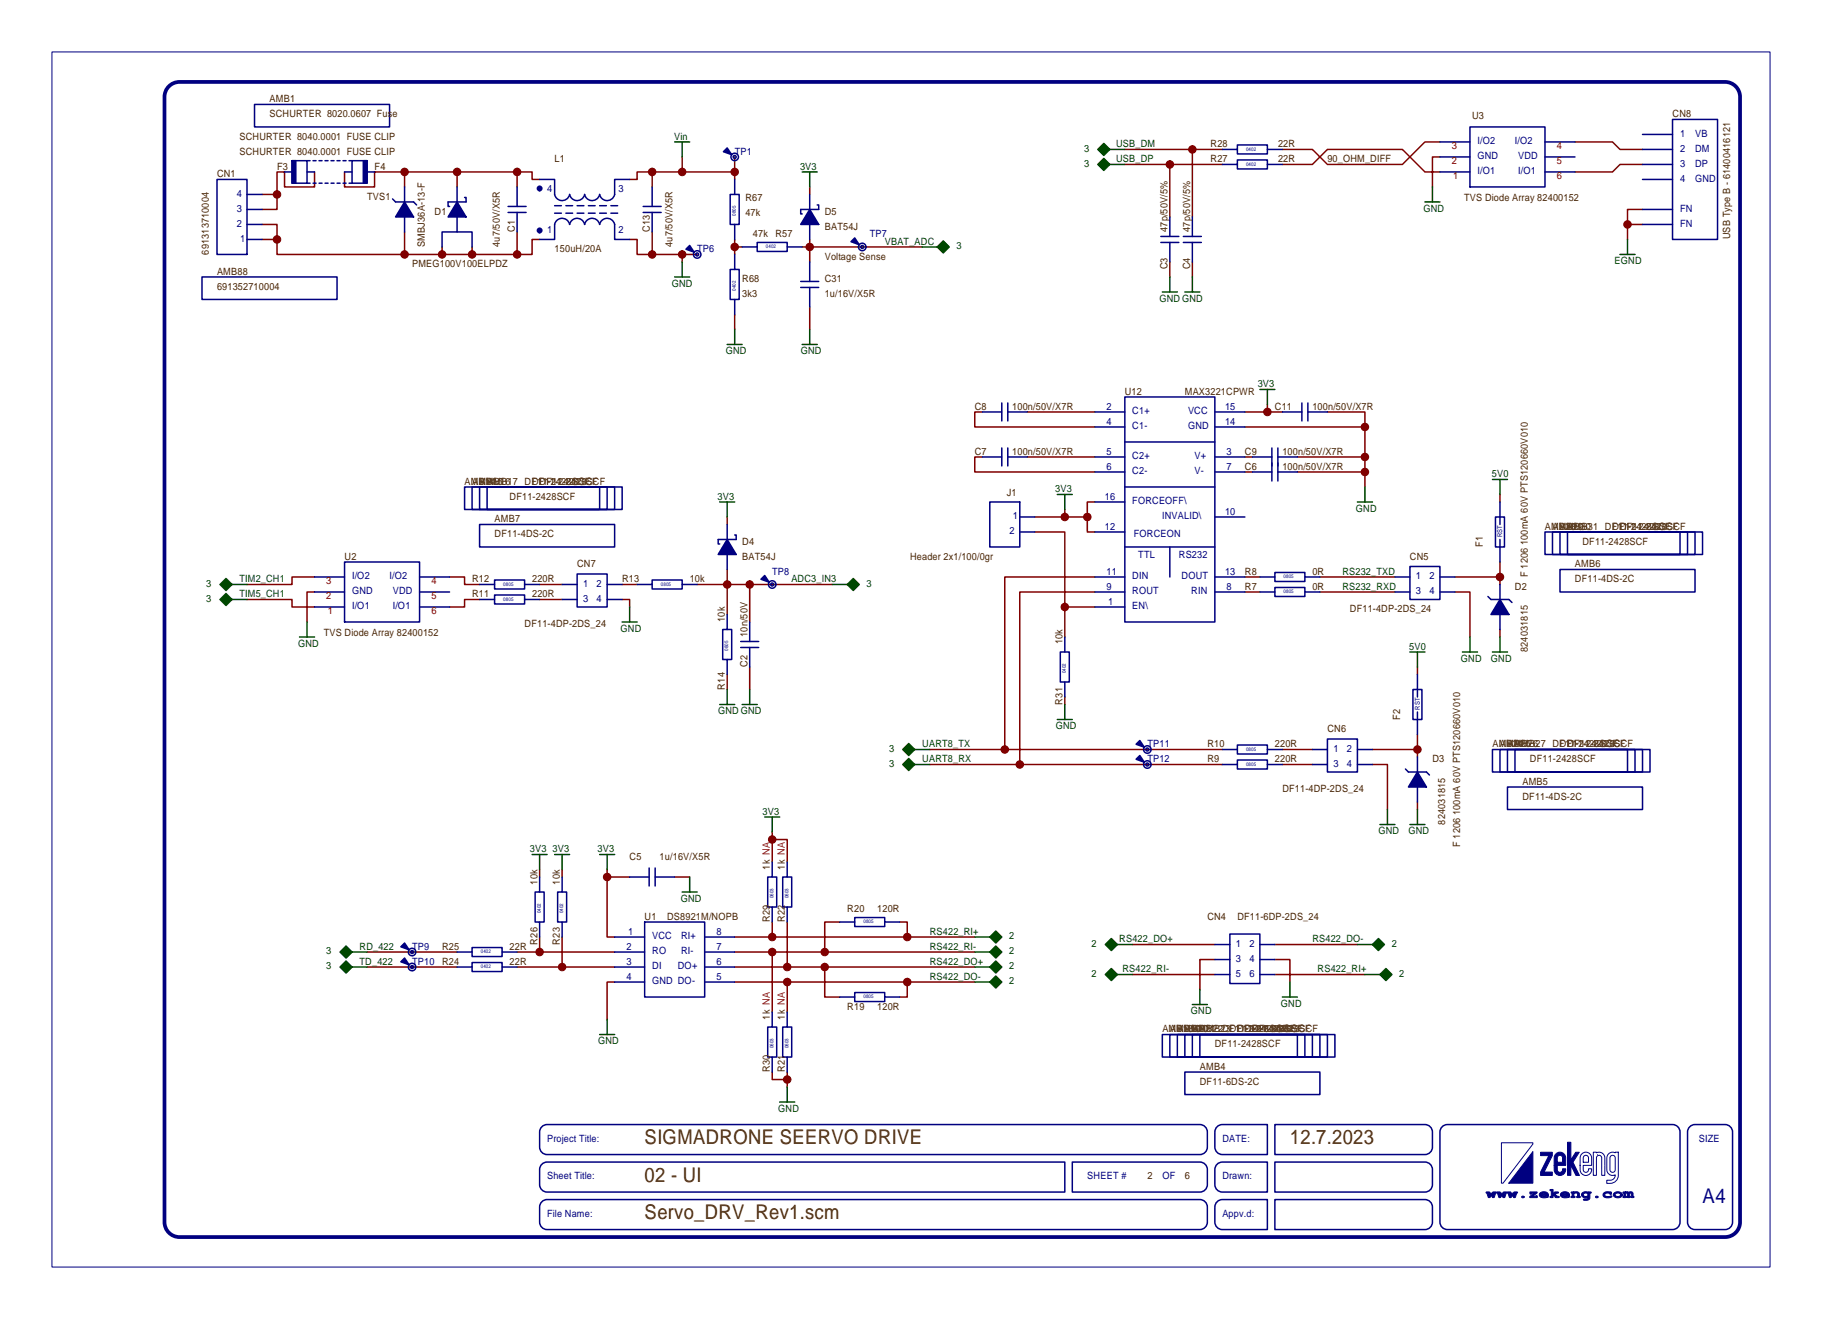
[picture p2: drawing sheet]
<svg xmlns="http://www.w3.org/2000/svg" width="308mm" height="223mm" viewBox="0 0 308 223" stroke-linecap="round" stroke-linejoin="round" font-family="sans-serif">
<g fill="none" stroke="#800000" stroke-width=".25">
<path d="M44.4 38h2.5v2.5M44.4 32.9h2.5M46.9 32.9v2.6h-2.5M53.2 29.1v2.6h-5v-2.6h-1.3v3.8M58.3 29.1v2.6h5.1v-2.6h5.1M68.5 29.1h19M68.5 29.1v2.6M68.5 39.3v3.8M77.4 29.1v2.6M87.5 29.1h2.6v1.3h1.2M87.5 29.1v2.6M87.5 39.3v3.8"/>
<path d="M110.4 29.1h-2.5v1.3h-1.3M110.4 29.1h5.1M110.4 29.1v2.6M110.4 39.3v3.8M115.5 29.1h8.9v1.3M115.5 26.6v2.5M124.4 26.6v2.5M137.1 31.7v1.2M190.4 27.8h16.5M190.4 25.3h16.5M198 27.8v8.9M201.8 25.3v11.4"/>
<path d="M217.1 27.8h5.1l2.5-2.5h12.7l3.8 3.8h2.5M243.7 24h-2.5l-3.8 3.8h-12.7l-2.5-2.5h-5.1M243.7 26.6h-1.2v5.1M266.6 24h6.4l1.2 1.3h3.8M275.5 38v2.5M278 35.5h-2.5v2.5h2.5M278 27.8h-3.8l-1.2 1.3h-6.4M44.4 40.5h2.5M46.9 40.5v2.6h21.6M68.5 43.1h19M74.8 41.8v1.3M79.9 41.8v1.3"/>
<path d="M91.3 40.5h-1.2v2.6h-2.6M106.6 40.5h1.3v2.6h2.5M110.4 43.1h5.1v1.3M115.5 43.1h2.5M124.4 40.5v2.6M124.4 53.2v2.6M124.4 41.8h1.2M135.8 41.8h1.3v2.6M137.1 40.5v1.3h19M137.1 52v3.8M198 44.4v2.5M201.8 44.4v2.5"/>
<path d="M166.3 69.8h-1.3v2.5h20.3M166.3 77.4h-1.3v2.5h20.3M173.9 77.4h11.4M173.9 69.8h11.4M210.7 69.8h6.4M210.7 79.9h1.3M210.7 77.4h1.3M210.7 72.3h20.3M214.5 68.5v1.3M219.6 79.9h11.4M219.6 77.4h11.4M224.7 69.8h6.3v2.5"/>
<path d="M231 72.3v10.2M53.2 97.7h-3.8v1.3h-7.6M76.1 97.7h2.5v1.3h2.6M91.3 99h3.9M105.3 99h2.6M118 99h5.1v5M123.1 87.5v1.3M123.1 96.4v2.6h17.8M126.9 99v6.3M175.2 90.1h5v12.7M175.2 87.5h8.9M180.2 86.3v1.2"/>
<path d="M184.1 87.5v2.6h1.2M185.3 85h-1.2v2.5M185.3 97.7h-15.2v29.2M210.7 97.7h2.6M223.4 97.7h12.7M246.3 97.7h7.6M253.9 83.7v1.3M253.9 95.2v3.8M41.8 101.5h7.6v1.3h3.8M53.2 100.2h-1.2v5.1M81.2 101.5h-2.6v1.3h-2.5M91.3 101.5h3.9"/>
<path d="M105.3 101.5h1.3v1.3M123.1 114.2v2.5M126.9 112.9v3.8M180.2 102.8v5.1M180.2 118v1.3M180.2 102.8h5.1M185.3 100.2h-12.7v29.2M210.7 100.2h2.6M223.4 100.2h12.7M239.9 112.9v1.3M246.3 100.2h2.5v7.7M253.9 106.6v1.3"/>
<path d="M157.4 126.9h12.7M157.4 129.4h49.5M170.1 126.9h36.8M217.1 126.9h5.1M217.1 129.4h5.1M232.3 129.4h2.6v7.7M232.3 126.9h7.6M239.9 124.4v3.8M239.9 135.8v1.3M91.3 147.2v1.3M91.3 158.7v2.5M95.2 147.2v1.3"/>
<path d="M95.2 158.7v5M102.8 148.5v10.2h1.2M102.8 148.5h3.8M102.8 147.2v1.3M114.2 148.5h2.5M124.4 158.7h40.6M130.7 142.1h2.6v3.9M130.7 140.9v5.1M130.7 156.1v2.6M133.3 156.1v7.6M142.1 156.1h-2.5v5.1M152.3 156.1h1.3v2.6"/>
<path d="M191.7 159.9h13.9M215.8 159.9h14M62.1 161.2h15.3M62.1 163.7h15.3M87.5 161.2h16.5M87.5 163.7h16.5M104 166.3h-1.2v6.3M124.4 161.2h40.6M124.4 163.7h40.6M124.4 166.3h40.6M130.7 161.2v10.2M133.3 166.3v5.1"/>
<path d="M139.6 163.7v5.1h2.5M153.6 166.3v2.5h-1.3M191.7 165h13.9M205.6 162.5h-2.5v5M215.8 162.5h2.5v3.8M215.8 165h15.2M130.7 181.5v1.3h2.6M133.3 181.5v2.6"/>
</g>
<path d="M8.8 8.8h290.8v205.7h-290.8zM254.1 193.5h5.4v.2l-5.1 6.6h-.3zM267.8 195.4a.97 .97 0 0 1 1-.2 .97 .97 0 0 1 .6 .9v1.2h-1.4v.7a.46 .46 0 0 0 .5 .5 .46 .46 0 0 0 .4-.6h.5a.98 .98 0 0 1-.9 1.1 .98 .98 0 0 1-1-1v-1.9zM268.2 195.7a.45 .45 0 0 1 .7 .4v.7h-.9v-.7zM269.7 195.1h.5v.1a.97 .97 0 0 1 1.5 .9v2.9h-.6v-2.9a.45 .45 0 0 0-.4-.5 .45 .45 0 0 0-.5 .5v2.9h-.5zM270.4 195.5h.1M272.3 195.4a.97 .97 0 0 1 1.1-.2v-.1h.5v3.9a1.51 1.51 0 0 1-1.9 1.4v-.6a1.05 1.05 0 0 0 1.4-.8v-.1a.97 .97 0 0 1-1.4-.9v-1.9zM272.7 195.7a.45 .45 0 0 1 .7 .4v1.9a.48 .48 0 0 1-.6 .5 .48 .48 0 0 1-.3-.7v-1.7z" fill="none" stroke="#000080" stroke-width=".17"/>
<g fill="#000080" stroke="#000080" stroke-width=".17">
<path d="M259.5 195v5.3h-4.1z"/>
<path d="M251.5 201.9l.6-.1 .1 .2h-.2l.1 .3 .2-.2 .2-.1 .2 .4 .1-.4-.1-.1h.6l-.4 .8-.2 .1-.3-.4-.2 .3-.2 .1z" fill-rule="evenodd"/>
<path d="M253.3 201.9l.6-.1 .1 .2h-.2l.1 .3 .2-.2 .2-.1 .2 .4 .1-.4-.2-.1 .6-.1 .1 .2-.2 .3a.36 .36 0 0 1-.1 .3 .36 .36 0 0 1-.4 .1l-.2-.3a.3 .3 0 0 1-.2 .3 .3 .3 0 0 1-.3-.1z" fill-rule="evenodd"/>
<path d="M255.1 201.9l.6-.1v.2h-.1l.1 .3 .1-.2 .3-.1 .2 .4 .1-.4-.2-.1h.7l-.4 .8-.3 .1-.2-.4a.3 .3 0 0 1-.2 .3 .3 .3 0 0 1-.4-.2z" fill-rule="evenodd"/>
<path d="M259 201.8h1.2l-.1 .2-.7 .6 .7-.2 .1 .4-1.3-.1 .1-.1 .7-.6h-.4l-.3 .2z" fill-rule="evenodd"/>
<path d="M260.6 202a.85 .85 0 0 1 1.5 .4h-1.2l.3 .2 .8-.1 .1 .2a1.11 1.11 0 0 1-1.5-.4zM261 202.1l-.1 .1h.9l-.4-.2z" fill-rule="evenodd"/>
<path d="M262.4 201.4h.5v.7l.3-.3 .6 .1-.1 .1-.5 .2 .7 .4v.1l-.6 .1v-.2l-.4-.2v.4l-.5-.1 .2-.2v-.9h-.2z" fill-rule="evenodd"/>
<path d="M264.2 202a.85 .85 0 0 1 1.5 .4h-1.2l.3 .2 .8-.1 .1 .2a1.11 1.11 0 0 1-1.6-.4zM264.5 202.1v.1h.8l-.3-.2z" fill-rule="evenodd"/>
<path d="M266 201.8h.7a.49 .49 0 0 1 .6 .4v.3l.2 .1a.37 .37 0 0 1-.6 0l.1-.1v-.3a.33 .33 0 0 0-.3-.2 .33 .33 0 0 0-.3 .2v.3l.2 .2h-.7l.2-.2v-.4z" fill-rule="evenodd"/>
<path d="M267.9 202l.4-.2 1 .1-.2 .2v.7a.66 .66 0 0 1-1.1 .3l.7-.1 .1-.3a.69 .69 0 0 1-.7 .1 .69 .69 0 0 1-.4-.7zM268.1 202.1a.35 .35 0 0 0 .3 .5 .35 .35 0 0 0 .3-.5l-.2-.1z" fill-rule="evenodd"/>
<path d="M271.4 202l.4-.2h.5a.34 .34 0 0 1 .4 0 .34 .34 0 0 1 .1 .4h-.2a.49 .49 0 0 0-.5-.2 .49 .49 0 0 0-.4 .4l.3 .2 .9-.1a.95 .95 0 0 1-1.6-.2z" fill-rule="evenodd"/>
<path d="M273.3 202a.81 .81 0 0 1 1.3 .4 .84 .84 0 0 1-.8 .4 .84 .84 0 0 1-.7-.6zM273.4 202.2a.44 .44 0 0 0 .5 .4 .44 .44 0 0 0 .4-.4 .59 .59 0 0 0-.9 0z" fill-rule="evenodd"/>
<path d="M274.7 201.9l1.1-.1a.42 .42 0 0 1 .6 .3v.4l.2 .1-.1 .2h-.4v-.8l-.3 .1v.4l.2 .2-.5 .1-.1-.8-.2 .1v.4l.1 .1a.36 .36 0 0 1-.6 0h.2v-.5z" fill-rule="evenodd"/>
<path d="M265.3 193.4h.6v3l.8-1.3h.6l-1 1.7 1.1 2.2h-.6l-.9-1.7v1.7h-.6z" fill-rule="evenodd"/>
<path d="M263.4 195.4a.97 .97 0 0 1 1-.2 .97 .97 0 0 1 .6 .9v1.2h-1.4v.7a.46 .46 0 0 0 .5 .5 .46 .46 0 0 0 .4-.6h.5a.98 .98 0 0 1-.9 1.1 .98 .98 0 0 1-1-1v-1.9zM263.8 195.7l-.2 .4v.7h.9v-.7a.45 .45 0 0 0-.7-.4z" fill-rule="evenodd"/>
<path d="M260.8 195.1h2v.6l-1.4 2.7h1.4v.6h-2v-.6l1.4-2.7h-1.4z" fill-rule="evenodd"/>
<circle cx="257.8" cy="202.7" r=".19"/>
<circle cx="270.3" cy="202.7" r=".19"/>
</g>
<g fill="#800000" stroke="#800000" stroke-width=".17">
<circle cx="172.6" cy="129.4" r=".64"/>
<circle cx="239.9" cy="126.9" r=".64"/>
<circle cx="253.9" cy="97.7" r=".64"/>
<circle cx="201.8" cy="25.3" r=".64"/>
<circle cx="184.1" cy="87.5" r=".64"/>
<circle cx="198" cy="27.8" r=".64"/>
<circle cx="275.5" cy="38" r=".64"/>
<circle cx="180.2" cy="102.8" r=".64"/>
<circle cx="180.2" cy="87.5" r=".64"/>
<circle cx="170.1" cy="126.9" r=".64"/>
<circle cx="214.5" cy="69.8" r=".64"/>
<circle cx="231" cy="72.3" r=".64"/>
<circle cx="231" cy="77.4" r=".64"/>
<circle cx="231" cy="79.9" r=".64"/>
<circle cx="133.3" cy="182.8" r=".64"/>
<circle cx="110.4" cy="43.1" r=".64"/>
<circle cx="130.7" cy="142.1" r=".64"/>
<circle cx="137.1" cy="41.8" r=".64"/>
<circle cx="115.5" cy="29.1" r=".64"/>
<circle cx="68.5" cy="43.1" r=".64"/>
<circle cx="68.5" cy="29.1" r=".64"/>
<circle cx="87.5" cy="29.1" r=".64"/>
<circle cx="77.4" cy="29.1" r=".64"/>
<circle cx="74.8" cy="43.1" r=".64"/>
<circle cx="87.5" cy="43.1" r=".64"/>
<circle cx="79.9" cy="43.1" r=".64"/>
<circle cx="46.9" cy="40.5" r=".64"/>
<circle cx="46.9" cy="32.9" r=".64"/>
<circle cx="124.4" cy="41.8" r=".64"/>
<circle cx="110.4" cy="29.1" r=".64"/>
<circle cx="102.8" cy="148.5" r=".64"/>
<circle cx="153.6" cy="166.3" r=".64"/>
<circle cx="153.6" cy="158.7" r=".64"/>
<circle cx="130.7" cy="161.2" r=".64"/>
<circle cx="133.3" cy="163.7" r=".64"/>
<circle cx="95.2" cy="163.7" r=".64"/>
<circle cx="91.3" cy="161.2" r=".64"/>
<circle cx="139.6" cy="161.2" r=".64"/>
<circle cx="139.6" cy="163.7" r=".64"/>
<circle cx="133.3" cy="166.3" r=".64"/>
<circle cx="130.7" cy="158.7" r=".64"/>
<circle cx="126.9" cy="99" r=".64"/>
<circle cx="123.1" cy="99" r=".64"/>
<circle cx="124.4" cy="29.1" r=".64"/>
<circle cx="115.5" cy="43.1" r=".64"/>
</g>
<path d="M28.8 14.4l1-.5h.6h261.6a2.54 2.54 0 0 1 2.5 2.5v190.5a2.54 2.54 0 0 1-2.5 2.6h-261.6a2.54 2.54 0 0 1-2.6-2.6v-190.5a2.54 2.54 0 0 1 1-2z" fill="none" stroke="#000080" stroke-width=".63"/>
<g fill="none" stroke="#000080" stroke-width=".25">
<path d="M43.1 17.7h22.8v3.8h-22.8zM36.7 30.4h5.1v12.7h-5.1zM41.8 35.5h2.6M41.8 38h2.6M41.8 32.9h2.6M48.2 29.1h1.2M49.4 27.2h2.6v3.8h-2.6zM52 29.1h1.2M58.3 29.1h1.3M59.6 27.2h2.5v3.8h-2.5zM62.1 29.1h1.3M66.5 33.7l.5 .5h3l.5 .5"/>
<path d="M68.5 31.7v2.5M68.5 36.7v2.6M77.4 36.7v2.6h-2.6v2.5M77.4 39.3h2.5v2.5M77.4 31.7v2.5M78.6 33.4h.3v.8h-3.1v.8h.3M86 35h3.1M86 36h3.1M87.5 31.7v3.3M87.5 36v3.3M91.3 30.4h2.6v2.5a1.3 1.3 0 0 0 1.3 1.1 1.3 1.3 0 0 0 1.2-1.1 1.3 1.3 0 0 0 1.3 1.1 1.3 1.3 0 0 0 1.3-1.1 1.3 1.3 0 0 0 1.2 1.1 1.3 1.3 0 0 0 1.3-1.1 1.3 1.3 0 0 0 1.3 1.1 1.3 1.3 0 0 0 1.2-1.1v-2.5h2.6M93.9 36.1h1.1"/>
<path d="M93.9 34.8h1.1M95.8 36.1h1.1M95.8 34.8h1.1M97.7 36.1h1.1M97.7 34.8h1.1M99.6 36.1h1.1M99.6 34.8h1.1M101.5 36.1h1.1M101.5 34.8h1.1M103.4 36.1h1.2M103.4 34.8h1.2M108.9 35h3"/>
<path d="M108.9 36h3M110.4 31.7v3.3M110.4 36v3.3M124.4 30.4v2.5h-.8v5.1h.8v2.5M124.4 32.9h.7v5.1h-.7M137.1 32.9v2.6M137.1 38v2.5M138.3 34.7h.3v.8h-3.1v.7h.3M198 36.7v3.3M201.8 36.7v3.3M206.9 27.8h2.6v-.7h5v.7h2.6M206.9 25.3h2.6v-.8h5v.8h2.6"/>
<path d="M209.5 27.8v.8h5v-.8M209.5 25.3v.8h5v-.8M243.7 29.1h5.1M243.7 26.6h5.1M243.7 24h5.1M248.8 21.5h12.7v10.2h-12.7zM261.5 29.1h5.1M261.5 26.6h5.1M261.5 24h5.1M278 22.8h5.1M278 25.3h5.1M278 27.8h5.1"/>
<path d="M278 30.4h5.1M278 35.5h5.1M278 38h5.1M283.1 20.2h7.6v20.3h-7.6zM34.2 46.9h22.9v3.8h-22.9zM41.8 40.5h2.6M91.3 40.5h2.6v-2.5a1.3 1.3 0 0 1 1.3-1 1.3 1.3 0 0 1 1.2 1 1.3 1.3 0 0 1 1.3-1 1.3 1.3 0 0 1 1.3 1 1.3 1.3 0 0 1 1.2-1 1.3 1.3 0 0 1 1.3 1 1.3 1.3 0 0 1 1.3-1 1.3 1.3 0 0 1 1.2 1v2.5h2.6M124.4 43.1v2.5h.7v5.1h-.7v2.5M124.4 45.6h-.8v5.1h.8M125.6 41.8h2.6v-.7h5.1v.7h2.5M128.2 41.8v.8h5.1v-.8M135.5 47.7h3.1"/>
<path d="M135.5 48.7h3.1M137.1 44.4v3.3M137.1 48.7v3.3M196.5 40h3M196.5 41.1h3M198 41.1v3.3M200.3 40h3.1M200.3 41.1h3.1M201.8 41.1v3.3M166.3 77.4h3.3M166.3 69.8h3.3M169.6 68.2v3.1"/>
<path d="M169.6 75.8v3.1M170.6 77.4h3.3M170.6 68.2v3.1M170.6 75.8v3.1M170.6 69.8h3.3M185.3 77.4h5.1M185.3 69.8h5.1M185.3 79.9h5.1M185.3 72.3h5.1M190.4 67.2h15.2v38.1h-15.2zM190.4 74.8h15.2M205.6 77.4h5.1"/>
<path d="M205.6 69.8h5.1M205.6 79.9h5.1M205.6 72.3h5.1M212 77.4h3.3M212 79.9h3.3M215.3 75.8v5.6M216.3 77.4h3.3M216.3 79.9h3.3M216.3 75.8v5.6M217.1 69.8h3.3M220.4 68.2v3.1M221.4 69.8h3.3"/>
<path d="M221.4 68.2v3.1M53.2 97.7h5.1M58.3 95.2h12.7v10.1h-12.7zM71 97.7h5.1M78.6 82.5h22.9v3.8h-22.9zM79.9 82.5h22.9v3.8h-22.9zM81.2 88.8h22.8v3.8h-22.8zM81.2 82.5h22.8v3.8h-22.8zM81.2 99h2.5v-.8h5.1v.8h2.5M82.5 82.5h22.8v3.8h-22.8zM83.7 99v.7h5.1v-.7M95.2 99h2.5"/>
<path d="M97.7 97.2h5.1v5.6h-5.1zM102.8 99h2.5M107.9 99h2.5v-.8h5.1v.8h2.5M110.4 99v.7h5.1v-.7M123.1 88.8v2.5M123.1 93.9v2.5M124.4 90.6h.2v.7h-3v.8h.2M167.5 85h5.1v7.6h-5.1zM172.6 87.5h2.6M172.6 90.1h2.6M185.3 97.7h5.1M185.3 90.1h5.1"/>
<path d="M185.3 85h5.1M190.4 92.6h15.2M190.4 82.5h15.2M198 92.6v5.1M205.6 97.7h5.1M205.6 87.5h5.1M213.3 97.7h2.5v-.8h5.1v.8h2.5M215.8 97.7v.8h5.1v-.8M236.1 97.7h2.6M238.7 95.9h5v5.6h-5zM243.7 97.7h2.6M253.9 85v2.5h-.8v5.1h.8v2.6"/>
<path d="M253.9 88.8v-1.3h.8v5.1h-.8v-1.3M253.9 99v2.5M261.5 90.1h22.9v3.8h-22.9zM262.8 90.1h22.9v3.8h-22.9zM264.1 96.4h22.8v3.8h-22.8zM264.1 90.1h22.8v3.8h-22.8zM265.3 90.1h22.9v3.8h-22.9zM53.2 100.2h5.1M53.2 102.8h5.1M71 100.2h5.1M71 102.8h5.1M81.2 101.5h2.5v-.8h5.1v.8h2.5"/>
<path d="M83.7 101.5v.8h5.1v-.8M95.2 101.5h2.5M102.8 101.5h2.5M123.1 104v2.6h-.8v5.1h.8v2.5M123.1 106.6h.8v5.1h-.8M125.4 109.6h3M125.4 108.6h3M126.9 105.3v3.3M126.9 109.6v3.3M180.2 107.9v2.5h-.7v5.1h.7v2.5M180.2 110.4h.8v5.1h-.8M185.3 100.2h5.1"/>
<path d="M185.3 102.8h5.1M205.6 100.2h5.1M213.3 100.2h2.5v-.7h5.1v.7h2.5M215.8 100.2v.8h5.1v-.8M236.1 100.2h2.6M239.9 114.2v2.5h-.7v5.1h.7v2.6M239.9 118v-1.3h.8v5.1h-.8v-1.2M243.7 100.2h2.6M251.9 101l.5 .5h3l.5 .5M253.9 104v2.6M206.9 126.9h2.6v-.8h5v.8h2.6M206.9 129.4h2.6v-.7h5v.7h2.6"/>
<path d="M209.5 126.9v.8h5v-.8M209.5 129.4v.8h5v-.8M222.2 126.9h2.5M222.2 129.4h2.5M224.7 125.1h5.1v5.6h-5.1zM229.8 126.9h2.5M229.8 129.4h2.5M237.9 130.2l.5 .5h3.1l.5 .5M239.9 128.2v2.5M239.9 133.3v2.5M252.6 126.9h22.9v3.8h-22.9zM253.9 126.9h22.9v3.8h-22.9z"/>
<path d="M255.2 133.3h22.8v3.8h-22.8zM255.2 126.9h22.8v3.8h-22.8zM256.4 126.9h22.9v3.8h-22.9zM91.3 148.5v2.5h-.7v5.1h.7v2.6M91.3 151h.8v5.1h-.8M95.2 148.5v2.5h-.8v5.1h.8v2.6M95.2 151h.7v5.1h-.7M104 158.7h5.1M106.6 148.5h3.3M109.1 156.1h10.2v12.7h-10.2zM109.9 147v3M110.9 148.5h3.3"/>
<path d="M110.9 147v3M119.3 158.7h5.1M130.7 146v2.5h-.7v5.1h.7v2.5M130.7 148.5h.8v5.1h-.8M133.3 146v2.5h-.8v5.1h.8v2.5M133.3 148.5h.7v5.1h-.7M142.1 156.1h2.6v-.7h5.1v.7h2.5M144.7 156.1v.8h5.1v-.8M205.6 159.9h2.6M208.2 158.1h5.1v8.4h-5.1zM213.3 159.9h2.5M77.4 163.7h2.5v-.7h5.1v.7h2.5"/>
<path d="M77.4 161.2h2.5v-.8h5.1v.8h2.5M79.9 163.7v.8h5.1v-.8M79.9 161.2v.8h5.1v-.8M104 161.2h5.1M104 166.3h5.1M104 163.7h5.1M119.3 161.2h5.1M119.3 166.3h5.1M119.3 163.7h5.1M130.7 171.4v2.5h-.7v5.1h.7v2.5M130.7 173.9h.8v5.1h-.8M133.3 171.4v2.5h-.8v5.1h.8v2.5"/>
<path d="M133.3 173.9h.7v5.1h-.7M142.1 168.8h2.6v-.7h5.1v.7h2.5M144.7 168.8v.8h5.1v-.8M196.8 175.2h22.8v3.8h-22.8zM198 175.2h22.9v3.8h-22.9zM199.3 175.2h22.9v3.8h-22.9zM200.6 175.2h22.8v3.8h-22.8zM201.8 175.2h22.9v3.8h-22.9zM203.1 175.2h22.9v3.8h-22.9zM205.6 162.5h2.6M205.6 165h2.6M213.3 162.5h2.5"/>
<path d="M213.3 165h2.5M91.6 190.9l.6-.4 .4-.1h110.5a1.27 1.27 0 0 1 1.3 1.3v2.5a1.27 1.27 0 0 1-1.3 1.3h-110.5a1.27 1.27 0 0 1-1.3-1.3v-2.5zM91.6 197.3l.6-.5h.4h87.6v5h-87.6a1.27 1.27 0 0 1-1.3-1.2v-2.6zM181.5 196.8h21.6a1.27 1.27 0 0 1 1.3 1.2v2.6a1.27 1.27 0 0 1-1.3 1.2h-21.6zM200.6 181.5h22.8v3.8h-22.8zM205.9 190.9l.6-.4 .4-.1h7.6v5.1h-7.6a1.27 1.27 0 0 1-1.3-1.3v-2.5zM205.9 197.3l.6-.5h.4h7.6v5h-7.6a1.27 1.27 0 0 1-1.3-1.2v-2.6zM215.8 190.4h25.4a1.27 1.27 0 0 1 1.3 1.3v2.5a1.27 1.27 0 0 1-1.3 1.3h-25.4zM215.8 196.8h25.4a1.27 1.27 0 0 1 1.3 1.2v2.6a1.27 1.27 0 0 1-1.3 1.2h-25.4zM244 190.9l.6-.4 .4-.1h38.1a1.27 1.27 0 0 1 1.3 1.3v15.2a1.27 1.27 0 0 1-1.3 1.3h-38.1a1.27 1.27 0 0 1-1.3-1.3v-15.2zM285.9 190.9l.6-.4 .4-.1h5.1a1.27 1.27 0 0 1 1.3 1.3v15.2a1.27 1.27 0 0 1-1.3 1.3h-5.1a1.27 1.27 0 0 1-1.2-1.3v-15.2zM91.6 203.6l.6-.4 .4-.1h110.5a1.27 1.27 0 0 1 1.3 1.3v2.5a1.27 1.27 0 0 1-1.3 1.3h-110.5a1.27 1.27 0 0 1-1.3-1.3v-2.5z"/>
<path d="M205.9 203.6l.6-.4 .4-.1h7.6v5.1h-7.6a1.27 1.27 0 0 1-1.3-1.3v-2.5zM215.8 203.1h25.4a1.27 1.27 0 0 1 1.3 1.3v2.5a1.27 1.27 0 0 1-1.3 1.3h-25.4z"/>
<circle cx="124.4" cy="26.6" r=".64"/>
<circle cx="124.4" cy="26.6" r=".25"/>
<circle cx="118" cy="43.1" r=".64"/>
<circle cx="118" cy="43.1" r=".25"/>
<circle cx="146" cy="41.8" r=".64"/>
<circle cx="146" cy="41.8" r=".25"/>
<circle cx="130.7" cy="99" r=".64"/>
<circle cx="130.7" cy="99" r=".25"/>
<circle cx="194.2" cy="129.4" r=".64"/>
<circle cx="194.2" cy="126.9" r=".64"/>
<circle cx="194.2" cy="129.4" r=".25"/>
<circle cx="194.2" cy="126.9" r=".25"/>
<circle cx="69.8" cy="161.2" r=".64"/>
<circle cx="69.8" cy="163.7" r=".64"/>
<circle cx="69.8" cy="163.7" r=".25"/>
<circle cx="69.8" cy="161.2" r=".25"/>
</g>
<g fill="none" stroke="#004700" stroke-width=".25">
<path d="M114.2 24h2.5M115.5 24v2.6M135.8 29.1h2.5M137.1 29.1v2.6M187.9 27.8h2.5M187.9 25.3h2.5M241.2 34.2h2.5M242.5 31.7v2.5M114.2 46.9h2.5M115.5 44.4v2.5M123.1 58.3h2.5M124.4 55.8v2.5"/>
<path d="M135.8 58.3h2.5M137.1 55.8v2.5M156.1 41.8h2.6M196.8 49.4h2.5M198 46.9v2.5M200.6 49.4h2.5M201.8 46.9v2.5M274.2 43.1h2.6M275.5 40.5v2.6M213.3 65.9h2.5M214.5 65.9v2.6M39.3 99h2.5"/>
<path d="M121.8 85h2.6M123.1 85v2.5M140.9 99h2.5M179 83.7h2.5M180.2 83.7v2.6M229.8 85h2.5M231 82.5v2.5M252.6 81.2h2.6M253.9 81.2v2.5M39.3 101.5h2.5M50.7 107.9h2.5M52 105.3v2.6"/>
<path d="M105.3 105.3h2.6M106.6 102.8v2.5M121.8 119.3h2.6M123.1 116.7v2.6M125.6 119.3h2.6M126.9 116.7v2.6M180.2 119.3v2.5M238.7 110.4h2.5M239.9 110.4v2.5M247.6 110.4h2.5M248.8 107.9v2.5M252.6 110.4h2.6"/>
<path d="M253.9 107.9v2.5M129.4 138.3h2.6M130.7 138.3v2.6M154.8 129.4h2.6M154.8 126.9h2.6M179 121.8h2.5M233.6 139.6h2.5M234.9 137.1v2.5M238.7 139.6h2.5M239.9 137.1v2.5M90.1 144.7h2.5M91.3 144.7v2.5"/>
<path d="M93.9 144.7h2.5M95.2 144.7v2.5M101.5 144.7h2.5M102.8 144.7v2.5M115.5 151h2.5M116.7 148.5v2.5M165 158.7h2.5M189.1 159.9h2.6M229.8 159.9h2.5M59.6 161.2h2.5M59.6 163.7h2.5M101.5 175.2h2.5"/>
<path d="M102.8 172.6v2.6M165 161.2h2.5M165 163.7h2.5M165 166.3h2.5M189.1 165h2.6M201.8 170.1h2.6M203.1 167.5v2.6M217.1 168.8h2.5M218.3 166.3v2.5M231 165h2.6M132 186.6h2.5M133.3 184.1v2.5"/>
</g>
<g fill="#004700" stroke="#004700" stroke-width=".25">
<path d="M168.6 157.6l1 1.1-1 1-1.1-1z" fill-rule="evenodd"/>
<path d="M168.6 160.2l1 1-1 1-1.1-1z" fill-rule="evenodd"/>
<path d="M168.6 162.7l1 1-1 1-1.1-1z" fill-rule="evenodd"/>
<path d="M168.6 165.3l1 1-1 1-1.1-1z" fill-rule="evenodd"/>
<path d="M152.8 129.4l1-1 1 1-1 1.1z" fill-rule="evenodd"/>
<path d="M152.8 126.9l1-1 1 1-1 1z" fill-rule="evenodd"/>
<path d="M233.3 158.9l1 1-1 1-1-1z" fill-rule="evenodd"/>
<path d="M187.1 159.9l1-1 1 1-1 1z" fill-rule="evenodd"/>
<path d="M187.1 165l1-1 1 1-1 1z" fill-rule="evenodd"/>
<path d="M234.6 164l1 1-1 1-1-1z" fill-rule="evenodd"/>
<path d="M159.7 40.8l1 1-1 1-1-1z" fill-rule="evenodd"/>
<path d="M185.8 27.8l1-1 1.1 1-1.1 1.1z" fill-rule="evenodd"/>
<path d="M185.8 25.3l1-1 1.1 1-1.1 1z" fill-rule="evenodd"/>
<path d="M37.2 101.5l1.1-1 1 1-1 1z" fill-rule="evenodd"/>
<path d="M37.2 99l1.1-1.1 1 1.1-1 1z" fill-rule="evenodd"/>
<path d="M143.4 99l1-1.1 1 1.1-1 1z" fill-rule="evenodd"/>
<path d="M57.6 161.2l1-1 1 1-1 1z" fill-rule="evenodd"/>
<path d="M57.6 163.7l1-1 1 1-1 1z" fill-rule="evenodd"/>
</g>
<g fill="#000080" stroke="#000080" stroke-width=".25">
<path d="M239.9 130.7l1.6 2.6h-3.1z"/>
<path d="M253.9 101.5l1.5 2.5h-3z"/>
<path d="M137.1 35.5l1.5 2.5h-3.1z"/>
<path d="M123.1 91.3l1.5 2.6h-3z"/>
<path d="M68.5 34.2l1.5 2.5h-3z"/>
<path d="M77.4 34.2l1.5 2.5h-3.1z"/>
<path d="M116.1 42.2l.6-.6 .8 1.1z"/>
<path d="M122.5 25.7l.6-.7 .8 1.2z"/>
<path d="M144 40.9l.7-.6 .7 1.1z"/>
<path d="M128.8 98.1l.6-.7 .8 1.2z"/>
<path d="M67.8 160.3l.7-.6 .7 1.1z"/>
<path d="M67.8 162.8l.7-.6 .7 1.2z"/>
<path d="M192.9 125.4l.8 1.1-1.4-.5z"/>
<path d="M192.3 128.6l.6-.7 .8 1.2z"/>
<path d="M61.5 27.2h.6v3.8h-.6z" fill-rule="evenodd"/>
<path d="M49.4 27.2h.7v3.8h-.7z" fill-rule="evenodd"/>
</g>
<g fill="none" stroke="#000080" stroke-width=".51">
<circle cx="91.3" cy="31.9" r=".25"/>
<circle cx="91.3" cy="39" r=".25"/>
</g>
<path d="M52 27.2h3.8M52 31h3.8M59.6 27.2h-3.8M59.6 31h-3.8" fill="none" stroke="#000080" stroke-width=".25" stroke-dasharray=".5 .5"/>
<g font-size="3.4" fill="#472400">
<text x="109.1" y="193.7">SIGMADRONE SEERVO DRIVE</text>
<text x="218.3" y="193.7">12.7.2023</text>
<text x="109.1" y="200.1">02 - UI</text>
<text x="109.1" y="206.4">Servo_DRV_Rev1.scm</text>
</g>
<text font-size="3.4" fill="#000080" x="288.2" y="203.6">A4</text>
<g font-size="1.7" fill="#472400">
<text x="45.6" y="17.3">AMB1</text>
<text x="40.5" y="23.7">SCHURTER 8040.0001 FUSE CLIP</text>
<text x="45.6" y="19.8">SCHURTER 8020.0607 Fuse</text>
<text x="249.2" y="20.1">U3</text>
<text x="283.1" y="19.8">CN8</text>
<text x="40.5" y="26.2">SCHURTER 8040.0001 FUSE CLIP</text>
<text x="46.9" y="28.7">F3</text>
<text x="63.4" y="28.7">F4</text>
<text x="93.9" y="27.5">L1</text>
<text x="204.9" y="27.5">R27</text>
<text x="204.9" y="24.9">R28</text>
<text x="216.3" y="27.5">22R</text>
<text x="216.3" y="24.9">22R</text>
<text x="224.7" y="27.5">90_OHM_DIFF</text>
<text x="36.7" y="30">CN1</text>
<text x="62.1" y="33.8">TVS1</text>
<text x="126.2" y="34.1">R67</text>
<text x="247.8" y="34.1">TVS Diode Array 82400152</text>
<text x="71.9" y="41.8" transform="rotate(-90 71.9 41.8)">SMBJ36A-13-F</text>
<text x="73.6" y="36.4">D1</text>
<text x="84.6" y="41.8" transform="rotate(-90 84.6 41.8)">4u7/50V/X5R</text>
<text x="87.2" y="39.3" transform="rotate(-90 87.2 39.3)">C1</text>
<text x="110" y="39.3" transform="rotate(-90 110 39.3)">C13</text>
<text x="113.8" y="41.8" transform="rotate(-90 113.8 41.8)">4u7/50V/X5R</text>
<text x="126.2" y="36.6">47k</text>
<text x="127.4" y="40.2">47k</text>
<text x="131.2" y="40.2">R57</text>
<text x="139.6" y="36.4">D5</text>
<text x="139.6" y="38.9">BAT54J</text>
<text x="197.6" y="39.3" transform="rotate(-90 197.6 39.3)">47p/50V/5%</text>
<text x="201.5" y="39.3" transform="rotate(-90 201.5 39.3)">47p/50V/5%</text>
<text x="292.9" y="40.5" transform="rotate(-90 292.9 40.5)">USB Type B - 61400416121</text>
<text x="35.3" y="43.1" transform="rotate(-90 35.3 43.1)">691313710004</text>
<text x="36.7" y="46.5">AMB88</text>
<text x="69.8" y="45.2">PMEG100V100ELPDZ</text>
<text x="93.9" y="42.7">150uH/20A</text>
<text x="125.6" y="47.8">R68</text>
<text x="139.6" y="47.8">C31</text>
<text x="139.6" y="44">Voltage Sense</text>
<text x="197.6" y="45.6" transform="rotate(-90 197.6 45.6)">C3</text>
<text x="201.5" y="45.6" transform="rotate(-90 201.5 45.6)">C4</text>
<text x="36.7" y="49.1">691352710004</text>
<text x="125.6" y="50.3">3k3</text>
<text x="139.6" y="50.3">1u/16V/X5R</text>
<text x="165" y="69.4">C8</text>
<text x="171.4" y="69.4">100n/50V/X7R</text>
<text x="190.4" y="66.8">U12</text>
<text x="200.6" y="66.8">MAX3221CPWR</text>
<text x="215.8" y="69.4">C11</text>
<text x="222.2" y="69.4">100n/50V/X7R</text>
<text x="165" y="77">C7</text>
<text x="171.4" y="77">100n/50V/X7R</text>
<text x="210.7" y="77">C9</text>
<text x="217.1" y="77">100n/50V/X7R</text>
<text x="78.6" y="82.1">AMB14</text>
<text x="79.9" y="82.1">AMB15</text>
<text x="81.2" y="82.1">AMB16</text>
<text x="82.5" y="82.1">AMB17 DF11-2428SCF</text>
<text x="90.1" y="82.1">DF11-2428SCF</text>
<text x="91.3" y="82.1">DF11-2428SCF</text>
<text x="170.4" y="84">J1</text>
<text x="210.7" y="79.5">C6</text>
<text x="217.1" y="79.5">100n/50V/X7R</text>
<text x="83.7" y="88.4">AMB7</text>
<text x="86.3" y="84.6">DF11-2428SCF</text>
<text x="261.5" y="89.7">AMB28</text>
<text x="262.8" y="89.7">AMB29</text>
<text x="264.1" y="89.7">AMB30</text>
<text x="265.3" y="89.7">AMB31 DF11-2428SCF</text>
<text x="273" y="89.7">DF11-2428SCF</text>
<text x="274.2" y="89.7">DF11-2428SCF</text>
<text x="58.3" y="94.8">U2</text>
<text x="83.7" y="91">DF11-4DS-2C</text>
<text x="125.6" y="92.2">D4</text>
<text x="125.6" y="94.8">BAT54J</text>
<text x="154.1" y="94.8">Header 2x1/100/0gr</text>
<text x="238.7" y="94.8">CN5</text>
<text x="251" y="92.6" transform="rotate(-90 251 92.6)">F1</text>
<text x="267.9" y="92.2">DF11-2428SCF</text>
<text x="79.9" y="98.6">R12</text>
<text x="79.9" y="101.1">R11</text>
<text x="90.1" y="98.6">220R</text>
<text x="90.1" y="101.1">220R</text>
<text x="97.7" y="96">CN7</text>
<text x="105.3" y="98.6">R13</text>
<text x="116.7" y="98.6">10k</text>
<text x="210.7" y="97.3">R8</text>
<text x="210.7" y="99.9">R7</text>
<text x="222.2" y="97.3">0R</text>
<text x="222.2" y="99.9">0R</text>
<text x="256.4" y="99.9">D2</text>
<text x="258.6" y="97.7" transform="rotate(-90 258.6 97.7)">F 1206 100mA 60V PTS120660V010</text>
<text x="266.6" y="96">AMB6</text>
<text x="266.6" y="98.6">DF11-4DS-2C</text>
<text x="54.8" y="107.7">TVS Diode Array 82400152</text>
<text x="88.8" y="106.2">DF11-4DP-2DS_24</text>
<text x="122.7" y="105.3" transform="rotate(-90 122.7 105.3)">10k</text>
<text x="126.5" y="107.9" transform="rotate(-90 126.5 107.9)">10n/50V</text>
<text x="228.5" y="103.7">DF11-4DP-2DS_24</text>
<text x="126.5" y="112.9" transform="rotate(-90 126.5 112.9)">C2</text>
<text x="179.9" y="109.1" transform="rotate(-90 179.9 109.1)">10k</text>
<text x="258.6" y="110.4" transform="rotate(-90 258.6 110.4)">824031815</text>
<text x="122.7" y="116.7" transform="rotate(-90 122.7 116.7)">R14</text>
<text x="179.9" y="119.3" transform="rotate(-90 179.9 119.3)">R31</text>
<text x="224.7" y="124">CN6</text>
<text x="237" y="121.8" transform="rotate(-90 237 121.8)">F2</text>
<text x="204.4" y="126.5">R10</text>
<text x="204.4" y="129.1">R9</text>
<text x="215.8" y="126.5">220R</text>
<text x="215.8" y="129.1">220R</text>
<text x="242.5" y="129.1">D3</text>
<text x="252.6" y="126.5">AMB24</text>
<text x="253.9" y="126.5">AMB25</text>
<text x="255.2" y="126.5">AMB26</text>
<text x="256.4" y="126.5">AMB27 DF11-2428SCF</text>
<text x="259" y="129.1">DF11-2428SCF</text>
<text x="264.1" y="126.5">DF11-2428SCF</text>
<text x="265.3" y="126.5">DF11-2428SCF</text>
<text x="217.1" y="134.1">DF11-4DP-2DS_24</text>
<text x="257.7" y="132.9">AMB5</text>
<text x="257.7" y="135.4">DF11-4DS-2C</text>
<text x="244.6" y="139.6" transform="rotate(-90 244.6 139.6)">824031815</text>
<text x="247.2" y="143.4" transform="rotate(-90 247.2 143.4)">F 1206 100mA 60V PTS120660V010</text>
<text x="91" y="149.8" transform="rotate(-90 91 149.8)">10k</text>
<text x="94.8" y="149.8" transform="rotate(-90 94.8 149.8)">10k</text>
<text x="106.6" y="145.6">C5</text>
<text x="111.7" y="145.6">1u/16V/X5R</text>
<text x="130.3" y="147.2" transform="rotate(-90 130.3 147.2)">1k NA</text>
<text x="132.9" y="147.2" transform="rotate(-90 132.9 147.2)">1k NA</text>
<text x="109.1" y="155.7">U1</text>
<text x="112.9" y="155.7">DS8921M/NOPB</text>
<text x="143.4" y="154.5">R20</text>
<text x="148.5" y="154.5">120R</text>
<text x="204.4" y="155.7">CN4</text>
<text x="209.5" y="155.7">DF11-6DP-2DS_24</text>
<text x="74.8" y="160.8">R25</text>
<text x="86.3" y="160.8">22R</text>
<text x="91" y="159.9" transform="rotate(-90 91 159.9)">R26</text>
<text x="94.8" y="159.9" transform="rotate(-90 94.8 159.9)">R23</text>
<text x="130.3" y="156.1" transform="rotate(-90 130.3 156.1)">R29</text>
<text x="132.9" y="156.1" transform="rotate(-90 132.9 156.1)">R22</text>
<text x="74.8" y="163.4">R24</text>
<text x="86.3" y="163.4">22R</text>
<text x="130.3" y="172.6" transform="rotate(-90 130.3 172.6)">1k NA</text>
<text x="132.9" y="172.6" transform="rotate(-90 132.9 172.6)">1k NA</text>
<text x="143.4" y="171">R19</text>
<text x="148.5" y="171">120R</text>
<text x="196.8" y="174.8">AMB18AMB22DF11-2428SCF</text>
<text x="198" y="174.8">AMB19AMB23DF11-2428SCF</text>
<text x="199.3" y="174.8">AMB20</text>
<text x="200.6" y="174.8">AMB21</text>
<text x="205.6" y="177.3">DF11-2428SCF</text>
<text x="209.5" y="174.8">DF11-2428SCF</text>
<text x="210.7" y="174.8">DF11-2428SCF</text>
<text x="212" y="174.8">DF11-2428SCF</text>
<text x="130.3" y="181.5" transform="rotate(-90 130.3 181.5)">R30</text>
<text x="132.9" y="181.5" transform="rotate(-90 132.9 181.5)">R21</text>
<text x="203.1" y="181.1">AMB4</text>
<text x="203.1" y="183.7">DF11-6DS-2C</text>
<text x="194.2" y="199.7">2</text>
<text x="200.6" y="199.7">6</text>
</g>
<g font-size="1.7" fill="#004700">
<text x="114.1" y="23.7">Vin</text>
<text x="135.4" y="28.7">3V3</text>
<text x="183.5" y="28.2">3</text>
<text x="183.5" y="25.7">3</text>
<text x="188.9" y="27.5">USB_DP</text>
<text x="188.9" y="24.9">USB_DM</text>
<text x="240.9" y="35.8">GND</text>
<text x="149.8" y="41.4">VBAT_ADC</text>
<text x="161.9" y="42.2">3</text>
<text x="273.3" y="44.7">EGND</text>
<text x="113.7" y="48.5">GND</text>
<text x="196.3" y="51.1">GNDGND</text>
<text x="122.8" y="60">GND</text>
<text x="135.5" y="60">GND</text>
<text x="212.9" y="65.6">3V3</text>
<text x="178.6" y="83.3">3V3</text>
<text x="252.5" y="80.8">5V0</text>
<text x="121.5" y="84.6">3V3</text>
<text x="229.5" y="86.6">GND</text>
<text x="34.9" y="101.9">3</text>
<text x="34.9" y="99.3">3</text>
<text x="40.5" y="101.1">TIM5_CH1</text>
<text x="40.5" y="98.6">TIM2_CH1</text>
<text x="134" y="98.6">ADC3_IN3</text>
<text x="146.7" y="99.3">3</text>
<text x="227.2" y="99.9">RS232_RXD</text>
<text x="227.2" y="97.3">RS232_TXD</text>
<text x="105.1" y="107">GND</text>
<text x="50.4" y="109.5">GND</text>
<text x="238.5" y="110">5V0</text>
<text x="247.3" y="112">GND</text>
<text x="252.4" y="112">GND</text>
<text x="121.6" y="120.9">GNDGND</text>
<text x="178.7" y="123.5">GND</text>
<text x="150.5" y="129.8">3</text>
<text x="150.5" y="127.3">3</text>
<text x="156.1" y="129.1">UART8_RX</text>
<text x="156.1" y="126.5">UART8_TX</text>
<text x="129.1" y="138">3V3</text>
<text x="233.3" y="141.3">GND</text>
<text x="238.4" y="141.3">GND</text>
<text x="89.7" y="144.3">3V3</text>
<text x="93.5" y="144.3">3V3</text>
<text x="101.1" y="144.3">3V3</text>
<text x="115.2" y="152.7">GND</text>
<text x="55.2" y="161.6">3</text>
<text x="60.9" y="160.8">RD_422</text>
<text x="157.4" y="158.3">RS422_RI+</text>
<text x="157.4" y="160.8">RS422_RI-</text>
<text x="170.8" y="159">2</text>
<text x="170.8" y="161.6">2</text>
<text x="184.8" y="160.3">2</text>
<text x="189.5" y="159.5">RS422_DO+</text>
<text x="222.2" y="159.5">RS422_DO-</text>
<text x="235.6" y="160.3">2</text>
<text x="55.2" y="164.1">3</text>
<text x="60.9" y="163.4">TD_422</text>
<text x="157.4" y="163.4">RS422_DO+</text>
<text x="157.4" y="165.9">RS422_DO-</text>
<text x="170.8" y="164.1">2</text>
<text x="170.8" y="166.7">2</text>
<text x="184.8" y="165.4">2</text>
<text x="190" y="164.6">RS422_RI-</text>
<text x="223" y="164.6">RS422_RI+</text>
<text x="236.8" y="165.4">2</text>
<text x="201.6" y="171.7">GND</text>
<text x="216.8" y="170.5">GND</text>
<text x="101.2" y="176.8">GND</text>
<text x="131.7" y="188.2">GND</text>
</g>
<g font-size="1.7" fill="#000080">
<text x="284.4" y="23.1">1</text>
<text x="286.9" y="23.1">VB</text>
<text x="124.4" y="26.2">TP1</text>
<text x="250.1" y="24.4">I/O2</text>
<text x="250.1" y="27">GND</text>
<text x="250.1" y="29.5">I/O1</text>
<text x="256.4" y="24.4">I/O2</text>
<text x="257" y="27">VDD</text>
<text x="257" y="29.5">I/O1</text>
<text x="284.4" y="25.7">2</text>
<text x="284.4" y="28.2">3</text>
<text x="286.9" y="28.2">DP</text>
<text x="286.9" y="25.7">DM</text>
<text x="40.1" y="36">3</text>
<text x="40.1" y="33.4">4</text>
<text x="92.6" y="32.5">4</text>
<text x="104.7" y="32.5">3</text>
<text x="284.4" y="35.8">FN</text>
<text x="284.4" y="30.8">4</text>
<text x="286.9" y="30.8">GND</text>
<text x="40.1" y="38.5">2</text>
<text x="40.6" y="41.1">1</text>
<text x="92.6" y="39.5">1</text>
<text x="104.7" y="39.5">2</text>
<text x="147.2" y="40.2">TP7</text>
<text x="284.4" y="38.4">FN</text>
<text x="118" y="42.7">TP6</text>
<text x="187.3" y="71.9">4</text>
<text x="187.3" y="69.4">2</text>
<text x="191.7" y="70.1">C1+</text>
<text x="201.1" y="70.1">VCC</text>
<text x="207.4" y="71.9">14</text>
<text x="207.4" y="69.4">15</text>
<text x="187.3" y="77">5</text>
<text x="191.7" y="77.8">C2+</text>
<text x="191.7" y="72.7">C1-</text>
<text x="201.1" y="72.7">GND</text>
<text x="202.2" y="77.8">V+</text>
<text x="207.6" y="77">3</text>
<text x="187.3" y="79.5">6</text>
<text x="191.7" y="80.3">C2-</text>
<text x="202.2" y="80.3">V-</text>
<text x="207.6" y="79.5">7</text>
<text x="171.4" y="87.8">1</text>
<text x="187" y="89.7">12</text>
<text x="187" y="84.6">16</text>
<text x="191.7" y="85.4">FORCEOFF\</text>
<text x="196.7" y="87.9">INVALID\</text>
<text x="207.4" y="87.2">10</text>
<text x="170.9" y="90.3">2</text>
<text x="191.9" y="91">FORCEON</text>
<text x="192.7" y="94.5">TTL</text>
<text x="199.5" y="94.5">RS232</text>
<text x="59.6" y="98.1">I/O2</text>
<text x="59.6" y="100.6">GND</text>
<text x="65.9" y="98.1">I/O2</text>
<text x="66.5" y="100.6">VDD</text>
<text x="98.7" y="101.9">3</text>
<text x="98.7" y="99.3">1</text>
<text x="101" y="99.3">2</text>
<text x="101" y="101.9">4</text>
<text x="130.7" y="97.3">TP8</text>
<text x="187.3" y="97.3">11</text>
<text x="187.3" y="99.9">9</text>
<text x="191.7" y="98.1">DIN</text>
<text x="191.7" y="100.6">ROUT</text>
<text x="200" y="98.1">DOUT</text>
<text x="201.6" y="100.6">RIN</text>
<text x="207.4" y="97.3">13</text>
<text x="207.6" y="99.9">8</text>
<text x="239.7" y="100.6">3</text>
<text x="239.7" y="98.1">1</text>
<text x="242" y="98.1">2</text>
<text x="242" y="100.6">4</text>
<text x="59.6" y="103.2">I/O1</text>
<text x="66.5" y="103.2">I/O1</text>
<text x="187.6" y="102.4">1</text>
<text x="191.7" y="103.2">EN\</text>
<text x="194.2" y="126.5">TP11</text>
<text x="194.2" y="129.1">TP12</text>
<text x="225.7" y="129.8">3</text>
<text x="225.7" y="127.3">1</text>
<text x="228" y="127.3">2</text>
<text x="228" y="129.8">4</text>
<text x="69.8" y="160.8">TP9</text>
<text x="106" y="160.8">2</text>
<text x="106.3" y="158.3">1</text>
<text x="110.4" y="159">VCC</text>
<text x="110.4" y="161.6">RO</text>
<text x="115.3" y="161.6">RI-</text>
<text x="115.3" y="159">RI+</text>
<text x="121.3" y="160.8">7</text>
<text x="121.3" y="158.3">8</text>
<text x="209.2" y="160.3">1</text>
<text x="211.5" y="160.3">2</text>
<text x="69.8" y="163.4">TP10</text>
<text x="106" y="165.9">4</text>
<text x="106" y="163.4">3</text>
<text x="110.4" y="164.1">DI</text>
<text x="110.4" y="166.7">GND DO-</text>
<text x="114.7" y="164.1">DO+</text>
<text x="121.3" y="165.9">5</text>
<text x="121.3" y="163.4">6</text>
<text x="209.2" y="165.4">5</text>
<text x="209.2" y="162.8">3</text>
<text x="211.5" y="165.4">6</text>
<text x="211.5" y="162.8">4</text>
<text x="92.6" y="193.3">Project Title:</text>
<text x="206.9" y="193.3">DATE:</text>
<text x="287.6" y="193.3">SIZE</text>
<text x="92.6" y="199.7">Sheet Title:</text>
<text x="184.1" y="199.7">SHEET #</text>
<text x="196.8" y="199.7">OF</text>
<text x="206.9" y="199.7">Drawn:</text>
<text x="92.6" y="206">File Name:</text>
<text x="206.9" y="206">Appv.d:</text>
</g>
<g font-size="1.7" fill="#800000">
<text x="245.7" y="27.7">2</text>
<text x="245.7" y="25.2">3</text>
<text x="263.5" y="25.2">4</text>
<text x="263.5" y="27.7">5</text>
<text x="246" y="30.3">1</text>
<text x="263.5" y="30.3">6</text>
<text x="55.2" y="101.4">2</text>
<text x="55.2" y="98.8">3</text>
<text x="73" y="98.8">4</text>
<text x="73" y="101.4">5</text>
<text x="55.5" y="103.9">1</text>
<text x="73" y="103.9">6</text>
</g>
<g font-size="1.1" fill="#000080">
<text x="254.3" y="90.9" transform="rotate(-90 254.3 90.9)">RST</text>
<text x="240.3" y="120.1" transform="rotate(-90 240.3 120.1)">RST</text>
</g>
<g font-size=".8" fill="#000080">
<text x="210.9" y="28">0402</text>
<text x="210.9" y="25.5">0402</text>
<text x="124.6" y="36.5" transform="rotate(-90 124.6 36.5)">0805</text>
<text x="129.6" y="42">0402</text>
<text x="124.6" y="49.2" transform="rotate(-90 124.6 49.2)">0402</text>
<text x="85.2" y="99.2">0805</text>
<text x="85.2" y="101.7">0805</text>
<text x="111.9" y="99.2">0805</text>
<text x="217.3" y="97.9">0805</text>
<text x="217.3" y="100.4">0805</text>
<text x="123.3" y="110.2" transform="rotate(-90 123.3 110.2)">0805</text>
<text x="180.4" y="114" transform="rotate(-90 180.4 114)">0402</text>
<text x="210.9" y="127.1">0805</text>
<text x="210.9" y="129.6">0805</text>
<text x="91.5" y="154.6" transform="rotate(-90 91.5 154.6)">0402</text>
<text x="95.3" y="154.6" transform="rotate(-90 95.3 154.6)">0402</text>
<text x="130.9" y="152.1" transform="rotate(-90 130.9 152.1)">0603</text>
<text x="133.4" y="152.1" transform="rotate(-90 133.4 152.1)">0603</text>
<text x="81.4" y="161.4">0402</text>
<text x="146.2" y="156.3">0805</text>
<text x="81.4" y="163.9">0402</text>
<text x="146.2" y="169">0805</text>
<text x="130.9" y="177.5" transform="rotate(-90 130.9 177.5)">0603</text>
<text x="133.4" y="177.5" transform="rotate(-90 133.4 177.5)">0603</text>
</g>
</svg>
